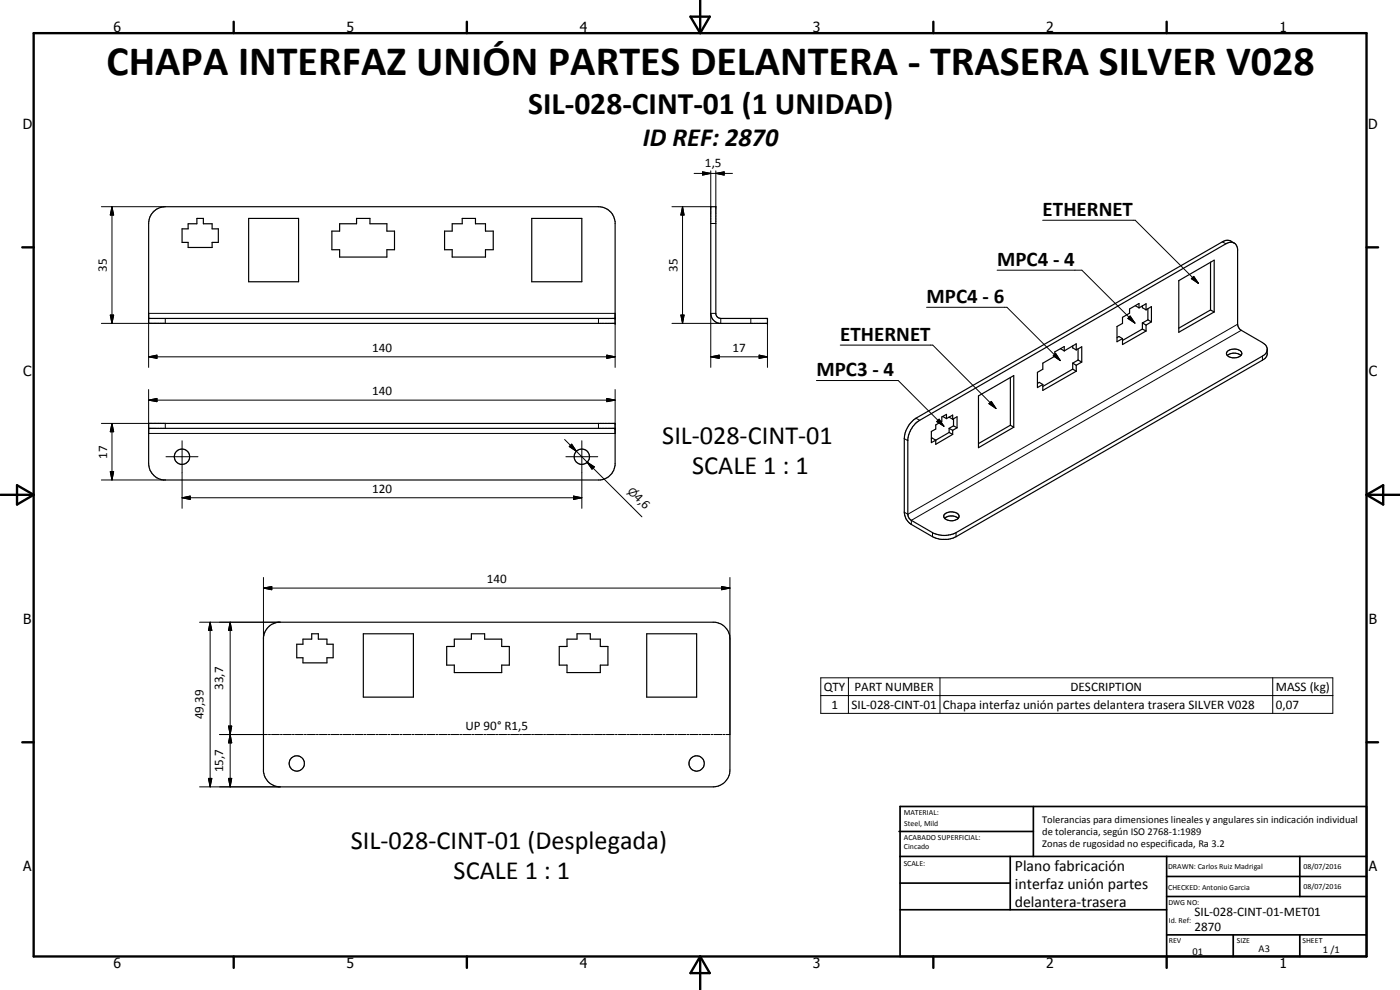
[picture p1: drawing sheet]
<svg xmlns="http://www.w3.org/2000/svg" width="420mm" height="297mm" viewBox="0 0 420 297" stroke-linecap="round" stroke-linejoin="round" font-family="sans-serif">
<g fill="none" stroke="#000" stroke-width=".35">
<path d="M45.9 63.7a5.2 5.2 0 0 1 3.7-1.7h130a5 5 0 0 1 5 4.5v30.5h-140v-29.9l.4-2.1zM54.6 68.7h1.9v-1.6h2.6v-1.6h1.9v1.6h2.7v1.6h1.8v4h-1.8v1.6h-7.2v-1.6h-1.9zM74.6 65.5h15v19h-15zM99.6 69.3h2.3v-2.2h5.1v-1.6h4v1.6h5.1v2.2h2.3v5.6h-2.3v2.2h-14.2v-2.2h-2.3zM133.4 69.3h2.3v-2.2h3v-1.6h4v1.6h3v2.2h2.3v5.6h-2.3v2.2h-10v-2.2h-2.3zM159.6 65.5h15v19h-15zM213.3 62h1.5v32.3l.3 .6 .4 .4 .8 .2h14v1.5h-14.4a3.1 3.1 0 0 1-2.6-3zM363.3 78.7v14.3M370.4 72.9a2.8 2.8 0 0 0-3.6-.3l-91.9 52.9a8 8 0 0 0-3.5 6.1v22.1a4.4 4.4 0 0 0 2.1 3.7l6.7 3.8a7.8 7.8 0 0 0 6.7-.2l92-52.9 .9-.7 .4-.8a3.9 3.9 0 0 0-.2-2.8l-1.1-1-6.6-3.8-.8-1.2-.1-23a2.11 2.11 0 0 0-1.2-2 2.11 2.11 0 0 0-2.3 .4l-91.9 52.9a8.1 8.1 0 0 0-3.6 5.7l.1 23 .8 1.2 6.6 3.8a7.8 7.8 0 0 0 7 0l92-53 1.1-.9 .3-.9M44.6 95.5h140M340.8 91.7l1 .7M341.8 92.4v-1.3l-2.8 1.6v1.3l-2.1 1.2v1.8l-1.7 1v4.5l1.7-.9"/>
<path d="M341.8 92.4l2.1-1.3v1.9M342.8 98.7l-5.9 3.5M342.8 91.7v.6l1.1 .7M342.8 96.9v1.8M342.8 96.9l1.1 .6M342.8 98.7l1.1 .6M343.9 99.3l-7 4.1v-1.8M343.9 97.5v1.8M343.9 93l1.7-1v4.6M344.5 96l-1.7 .9M344.5 92.6v3.4M344.5 96l1.1 .6"/>
<path d="M345.6 96.6l-1.7 .9M353.8 84.2l10.6-6.1v15.5l-10.6 6.1zM363.3 93l-9.5 5.5M363.3 93l1.1 .6M293.7 118.8l10.5-6.1v15.5l-10.5 6.1zM303.2 113.3v14.3M311.4 115.1l.5-.4 1.1 .7M318.3 104.6l1.1 .7M319.4 105.3v-1.3l-2.8 1.6v1.3l-3.6 2.1v1.8l-1.6 .9v4.6l1.6-.9M321.9 110.7l-8.9 5.3M321.9 103.8v.6l1.1 .6M321.9 109v1.7"/>
<path d="M321.9 109l1.1 .6M321.9 110.7l1.1 .7M323 111.4l-10 5.7v-1.7M323 105v-1.8l-3.6 2.1M323 109.6v1.8M323 105l1.6-.9v4.5M323.5 108l-1.6 1M323.5 104.6v3.4M323.5 108l1.1 .6M324.6 108.6l-1.6 1M335.2 101.3l.6-.3 1.1 .6M368.3 106.7a3.2 3.2 0 0 1 4.1 0"/>
<path d="M368.5 105.3a2.98 2.98 0 0 1 4.1 .6 1.73 1.73 0 0 1-2 1.5 1.76 1.76 0 0 1-2.4-1.7zM44.6 127h140v12.6a5.1 5.1 0 0 1-4.5 4.4h-131a5 5 0 0 1-4.5-4.9zM44.6 128.5h140M279.5 131.6l.3-.2 1 .7M283 124.9l1 .7M284 125.6l1.9-1.1v1.3M284 125.6v-1.3l-1.4 .8v1.3l-1.8 1.1v1.2l-1.3 .8v3.3l1.3-.7M284.8 129.8l-4 2.3M284.8 125.1v.1M284.8 128.5v1.3M284.8 125.2l1.1 .6M284.8 128.5l1.1 .6"/>
<path d="M284.8 129.8l1.1 .5M285.9 129.1v1.2M285.9 130.3l-5.1 3v-1.2M285.9 125.8l1.3-.7v3.3M286.2 127.8l-1.4 .7M286.2 125.6v2.2M286.2 127.8l1 .6M287.2 128.4l-1.3 .7M303.2 127.6l-9.5 5.5M303.2 127.6l1 .6M283.4 154.3a3 3 0 0 1 4.4 .4 2.01 2.01 0 0 1-2.4 1.6 1.79 1.79 0 0 1-2.1-1.7zM283.5 155.5a3.2 3.2 0 0 1 4.1 0"/>
<path d="M80.3 188.3l1.3-1 2-.6h131a5 5 0 0 1 4.5 5v39.4a5.1 5.1 0 0 1-5 5h-130a5.1 5.1 0 0 1-5-4.5v-40.5l.4-1.4zM89.1 193.3h1.8v-1.5h2.6v-1.6h2v1.6h2.6v1.5h1.9v4.1h-1.9v1.5h-7.2v-1.5h-1.8zM109 190.2h15.1v19h-15.1zM134.1 194h2.2v-2.2h5.2v-1.6h3.9v1.6h5.2v2.2h2.3v5.6h-2.3v2.2h-14.3v-2.2h-2.2zM167.8 194h2.4v-2.2h3v-1.6h4v1.6h3v2.2h2.2v5.6h-2.2v2.2h-10v-2.2h-2.4zM194.1 190.2h15v19h-15z"/>
<circle cx="54.6" cy="137" r="2.31"/>
<circle cx="174.6" cy="137" r="2.32"/>
<circle cx="89.1" cy="229.1" r="2.28"/>
<circle cx="209.1" cy="229.1" r="2.31"/>
</g>
<g fill="none" stroke="#000" stroke-width=".3">
<path d="M208.3 52h11.5M210.9 51.6l2.4 .4-2.4 .5zM213.3 51.3v10.7h-11.6M214.8 52l2.5-.4v.9zM214.8 51.3v10.7M30.4 62h19.2M33.6 62l.5 2.5h-1zM33.6 62v35M204.8 62l.5 2.5h-1zM204.8 62v35M213.3 67.1h1.5M312.9 66.1h27.8l19 18.9"/>
<path d="M366.8 72.6l1.1 .6M33.1 94.5h1l-.5 2.5zM49.6 95.5v1.5h-19.2M179.6 95.5v1.5M204.3 94.5h1l-.5 2.5zM214.8 94h-1.5v16.2M216.3 95.5v1.5h-14.6M225.3 95.5v1.5M230.3 97v13.2M278.1 92.2h24.1l16 16M299.2 81.1h25.5l15.9 15.8M339.2 94.8l1.4 2.1-2.1-1.4z"/>
<path d="M357.5 83.6l.8-.7 1.4 2.1zM371.4 97.3l-99 57-1-.6M372.5 99.1l-99 57v1.3M44.6 107.1l2.5-.5v.9zM44.6 110.2v-16.2h140v16.2M44.6 116.9v13.1h140v-13.1M44.6 107.1h140M182.1 106.6l2.5 .5-2.5 .4zM182.1 119.5l2.5 .6-2.5 .4zM213.3 107.1l2.5-.5v.9zM213.3 107.1h17M227.8 106.6l2.5 .5-2.5 .4z"/>
<path d="M245 114.2h24.6l13.7 13.7M252.2 103.5h27.7l19 19.1M316.1 106.8l.7-.8 1.4 2.2zM316.8 106l1.4 2.2-2.1-1.4zM378.9 106.8v1.3M30.4 127h19.2v1.5M33.6 127l.5 2.5h-1zM33.6 127v17M44.6 120.1l2.5-.6v1zM44.6 120.1h140M49.8 137h9.6M54.6 132.2v20.3"/>
<path d="M169.4 131.9l3.6 3.5M169.8 137h9.6M170.8 134l.8-.7 1.4 2.1zM171.6 133.3l1.4 2.1-2.2-1.4zM173 135.4l3.2 3.3M174.6 132.2v20.3M176.2 138.7l2.2 1.4-.7 .7zM176.2 138.7l1.8 1.7M176.2 138.7l16.4 16.4M179.6 127v1.5M271.4 131.6l1 .6M274.9 125.5l1.1 .6"/>
<path d="M281.1 126.5l.7-.7 1.5 2.1zM281.8 125.8l1.5 2.1-2.2-1.4zM296.8 121.1l.7-.7 1.4 2.2zM30.4 144h19.2M33.1 141.5h1l-.5 2.5zM54.6 149.4l2.5-.6v1.1zM54.6 149.4h120M172.1 148.8l2.5 .6-2.5 .5zM279.9 159.8v1.2M286.9 159.8v1.2M79.1 176.4l2.5-.4v1zM79.1 176.4h140"/>
<path d="M79.1 173.3v47.1M216.6 176l2.5 .4-2.5 .6zM219.1 173.3v47.1h-1.2M59.9 186.7h24.2M63.1 186.7l.5 2.4h-1zM63.1 186.7v49.4M69.1 186.7l.4 2.4h-.9zM69.1 186.7v49.4M68.6 217.8h.9l-.4 2.6zM246.3 203.4h153.7v10.6h-153.7zM246.3 208.7h153.7M254.6 203.4v10.6"/>
<path d="M282.1 203.4v10.6M382 203.4v10.6M59.9 236.1h24.2M62.6 233.6h1l-.5 2.5zM65.9 220.4h14.4M68.6 233.6h.9l-.4 2.5zM69.1 220.4l.4 2.5h-.9zM80.5 220.4h.7M81.5 220.4h2.4M84.1 220.4h.6M85 220.4h2.4M87.7 220.4h.6"/>
<path d="M88.6 220.4h2.4M91.3 220.4h.6M92.2 220.4h2.4M94.9 220.4h.6M95.8 220.4h2.4M98.5 220.4h.6M99.4 220.4h2.4M102.1 220.4h.6M103 220.4h2.4M105.7 220.4h.6M106.6 220.4h2.4M109.3 220.4h.6"/>
<path d="M110.2 220.4h2.4M112.8 220.4h.7M113.7 220.4h2.5M116.4 220.4h.6M117.4 220.4h2.3M120 220.4h.6M120.9 220.4h2.4M123.6 220.4h.6M124.5 220.4h2.4M127.2 220.4h.6M128.1 220.4h2.4M130.8 220.4h.6"/>
<path d="M131.7 220.4h2.4M134.4 220.4h.6M135.3 220.4h2.4M138 220.4h.6M138.9 220.4h2.4M141.6 220.4h.6M142.5 220.4h2.4M145.2 220.4h.6M146.1 220.4h2.4M148.7 220.4h.7M149.7 220.4h2.3M152.3 220.4h.6"/>
<path d="M153.2 220.4h2.4M155.9 220.4h.6M156.8 220.4h2.4M159.5 220.4h.6M160.4 220.4h2.4M163.1 220.4h.6M164 220.4h2.4M166.7 220.4h.6M167.6 220.4h2.4M170.3 220.4h.6M171.2 220.4h2.4M173.9 220.4h.6"/>
<path d="M174.8 220.4h2.4M177.5 220.4h.6M178.4 220.4h2.4M181 220.4h.7M182 220.4h2.4M184.7 220.4h.5M185.6 220.4h2.3M188.2 220.4h.7M189.1 220.4h2.4M191.8 220.4h.6M192.7 220.4h2.4M195.4 220.4h.6"/>
<path d="M196.3 220.4h2.4M199 220.4h.6M199.9 220.4h2.4M202.6 220.4h.6M203.5 220.4h2.4M206.2 220.4h.6M207.1 220.4h2.4M209.8 220.4h.6M210.7 220.4h2.4M213.4 220.4h.6M214.3 220.4h2.4M217 220.4h.6"/>
</g>
<g fill="#000">
<circle cx="184.6" cy="95.5" r=".18"/>
<circle cx="184.6" cy="97" r=".18"/>
<circle cx="230.3" cy="97" r=".18"/>
<circle cx="230.3" cy="95.5" r=".18"/>
<circle cx="184.6" cy="127" r=".18"/>
<circle cx="184.6" cy="128.5" r=".18"/>
</g>
<g fill="none" stroke="#000" stroke-width=".71">
<path d="M10.1 9.9h400v277.1h-400zM70.1 6.5v3.4M140.1 6.5v3.4M207.2 5h5.8l-2.9 4.9zM210.1 0v9.9M280.1 6.5v3.4M350.1 6.5v3.4M6.7 74.2h3.4M410.1 74.2h3.5M.1 148.5h10M5.1 145.6l5 2.9-5 2.9zM410.1 148.5h10"/>
<path d="M410.1 148.5l5-2.9v5.8zM6.7 222.7h3.4M410.1 222.7h3.5M70.1 287v3.4M140.1 287v3.4M210.1 287v10M210.1 287l2.9 5h-5.8zM280.1 287v3.4M350.1 287v3.4"/>
</g>
<g fill="none" stroke="#000" stroke-width=".51">
<path d="M269.8 249.5h40.3M270.1 242h140v45h-140zM270.1 257h140M303.2 257v16M310.1 242v15M350.1 257v30M390.1 257v12M270.1 265h33.1M270.1 273h80M350.1 269h60M350.1 263h60M350.1 280.5h60"/>
<path d="M370.1 280.5v6.5M390.1 280.5v6.5"/>
</g>
<g fill="#000">
<path d="M210.9 51.6l2.4 .4-2.4 .5zM214.8 52l2.5-.4v.9zM33.6 62l.5 2.5h-1zM204.8 62l.5 2.5h-1zM33.1 94.5h1l-.5 2.5zM204.3 94.5h1l-.5 2.5zM339.2 94.8l1.4 2.1-2.1-1.4zM357.5 83.6l.8-.7 1.4 2.1zM44.6 107.1l2.5-.5v.9zM44.6 120.1l2.5-.6v1zM182.1 106.6l2.5 .5-2.5 .4zM213.3 107.1l2.5-.5v.9z"/>
<path d="M227.8 106.6l2.5 .5-2.5 .4zM316.8 106l1.4 2.2-2.1-1.4zM33.6 127l.5 2.5h-1zM171.6 133.3l1.4 2.1-2.2-1.4zM182.1 119.5l2.5 .6-2.5 .4zM281.8 125.8l1.5 2.1-2.2-1.4zM296.8 121.1l.7-.7 1.4 2.2zM33.1 141.5h1l-.5 2.5zM54.6 149.4l2.5-.6v1.1zM172.1 148.8l2.5 .6-2.5 .5zM176.2 138.7l2.2 1.4-.7 .7zM79.1 176.4l2.5-.4v1z"/>
<path d="M216.6 176l2.5 .4-2.5 .6zM63.1 186.7l.5 2.4h-1zM69.1 186.7l.4 2.4h-.9zM68.6 217.8h.9l-.4 2.6zM62.6 233.6h1l-.5 2.5zM68.6 233.6h.9l-.4 2.5zM69.1 220.4l.4 2.5h-.9z"/>
</g>
<text font-size="12.6" x="32" y="22.4">CHAPA INTERFAZ UNIÓN PARTES DELANTERA - TRASERA SILVER V028</text>
<text font-size="9.4" x="158.5" y="34.2">SIL-028-CINT-01 (1 UNIDAD)</text>
<g font-size="7.9">
<text x="192.9" y="43.7">ID REF: 2870</text>
<text x="198.7" y="133.1">SIL-028-CINT-01</text>
<text x="207.8" y="142.1">SCALE 1 : 1</text>
<text x="105.3" y="254.6">SIL-028-CINT-01 (Desplegada)</text>
<text x="136.1" y="263.7">SCALE 1 : 1</text>
</g>
<g font-size="6.3">
<text x="312.9" y="64.7">ETHERNET</text>
<text x="299.2" y="79.7">MPC4 - 4</text>
<text x="278.1" y="90.8">MPC4 - 6</text>
<text x="252.2" y="102.2">ETHERNET</text>
<text x="245" y="112.8">MPC3 - 4</text>
</g>
<g font-size="4.7">
<text x="304.6" y="261.2">Plano fabricación</text>
<text x="304.6" y="266.6">interfaz unión partes</text>
<text x="304.6" y="272">delantera-trasera</text>
</g>
<g font-size="4.2">
<text x="34" y="9.6">6</text>
<text x="104" y="9.6">5</text>
<text x="174" y="9.6">4</text>
<text x="244" y="9.6">3</text>
<text x="314" y="9.6">2</text>
<text x="384" y="9.6">1</text>
<text x="6.8" y="38.7">D</text>
<text x="410.6" y="38.7">D</text>
<text x="7" y="112.9">C</text>
<text x="410.8" y="112.9">C</text>
<text x="7" y="187.1">B</text>
<text x="410.8" y="187.1">B</text>
<text x="7" y="261.4">A</text>
<text x="410.8" y="261.4">A</text>
<text x="34" y="290.4">6</text>
<text x="104" y="290.4">5</text>
<text x="174" y="290.4">4</text>
<text x="244" y="290.4">3</text>
<text x="314" y="290.4">2</text>
<text x="384" y="290.4">1</text>
</g>
<g font-size="3.9">
<text x="211.6" y="50">1,5</text>
<text x="32.1" y="81.6" transform="rotate(-90 32.1 81.6)">35</text>
<text x="203.3" y="81.6" transform="rotate(-90 203.3 81.6)">35</text>
<text x="111.7" y="105.5">140</text>
<text x="219.8" y="105.5">17</text>
<text x="111.7" y="118.5">140</text>
<text x="32.1" y="137.6" transform="rotate(-90 32.1 137.6)">17</text>
<text x="111.7" y="147.8">120</text>
<text x="190.1" y="149.5" transform="rotate(45 190.1 149.5)">4,6</text>
<text x="146.1" y="174.9">140</text>
<text x="67" y="207" transform="rotate(-90 67 207)">33,7</text>
<text x="247.3" y="207.3">QTY</text>
<text x="256.4" y="207.3">PART NUMBER</text>
<text x="321.3" y="207.3">DESCRIPTION</text>
<text x="382.9" y="207.4">MASS (kg)</text>
<text x="61" y="215.9" transform="rotate(-90 61 215.9)">49,39</text>
<text x="249.5" y="212.6">1</text>
<text x="255.5" y="212.6">SIL-028-CINT-01</text>
<text x="282.9" y="212.7">Chapa interfaz unión partes delantera trasera SILVER V028</text>
<text x="382.9" y="212.6">0,07</text>
<text x="139.7" y="219.1">UP 90° R1,5</text>
<text x="67" y="231.7" transform="rotate(-90 67 231.7)">15,7</text>
<text x="358.5" y="275">SIL-028-CINT-01-MET01</text>
<text x="358.5" y="279.4">2870</text>
</g>
<text font-size="3.3" x="188.2" y="147.6" transform="rotate(45 188.2 147.6)">⌀</text>
<g font-size="3.1">
<text x="312.7" y="246.8">Tolerancias para dimensiones lineales y angulares sin indicación individual</text>
<text x="312.7" y="250.4">de tolerancia, según ISO 2768-1:1989</text>
<text x="312.7" y="254">Zonas de rugosidad no especificada, Ra 3.2</text>
<text x="357.9" y="286.4">01</text>
<text x="377.7" y="285.6">A3</text>
<text x="397" y="285.9">1 /1</text>
</g>
<g font-size="2.4">
<text x="271.2" y="244.4">MATERIAL:</text>
<text x="271.3" y="252">ACABADO SUPERFICIAL:</text>
<text x="271.4" y="247.9">Steel, Mild</text>
<text x="271.3" y="254.6">Cincado</text>
<text x="271.2" y="259.7">SCALE:</text>
<text x="350.6" y="260.8">DRAWN: Carlos Ruiz Madrigal</text>
<text x="391.2" y="260.6">08/07/2016</text>
<text x="350.6" y="267">CHECKED: Antonio Garcia</text>
<text x="391.2" y="266.7">08/07/2016</text>
<text x="350.6" y="271.4">DWG NO:</text>
<text x="350.8" y="276.9">Id. Ref:</text>
<text x="350.8" y="282.8">REV</text>
<text x="371.2" y="282.9">SIZE</text>
<text x="390.9" y="282.9">SHEET</text>
</g>
</svg>
